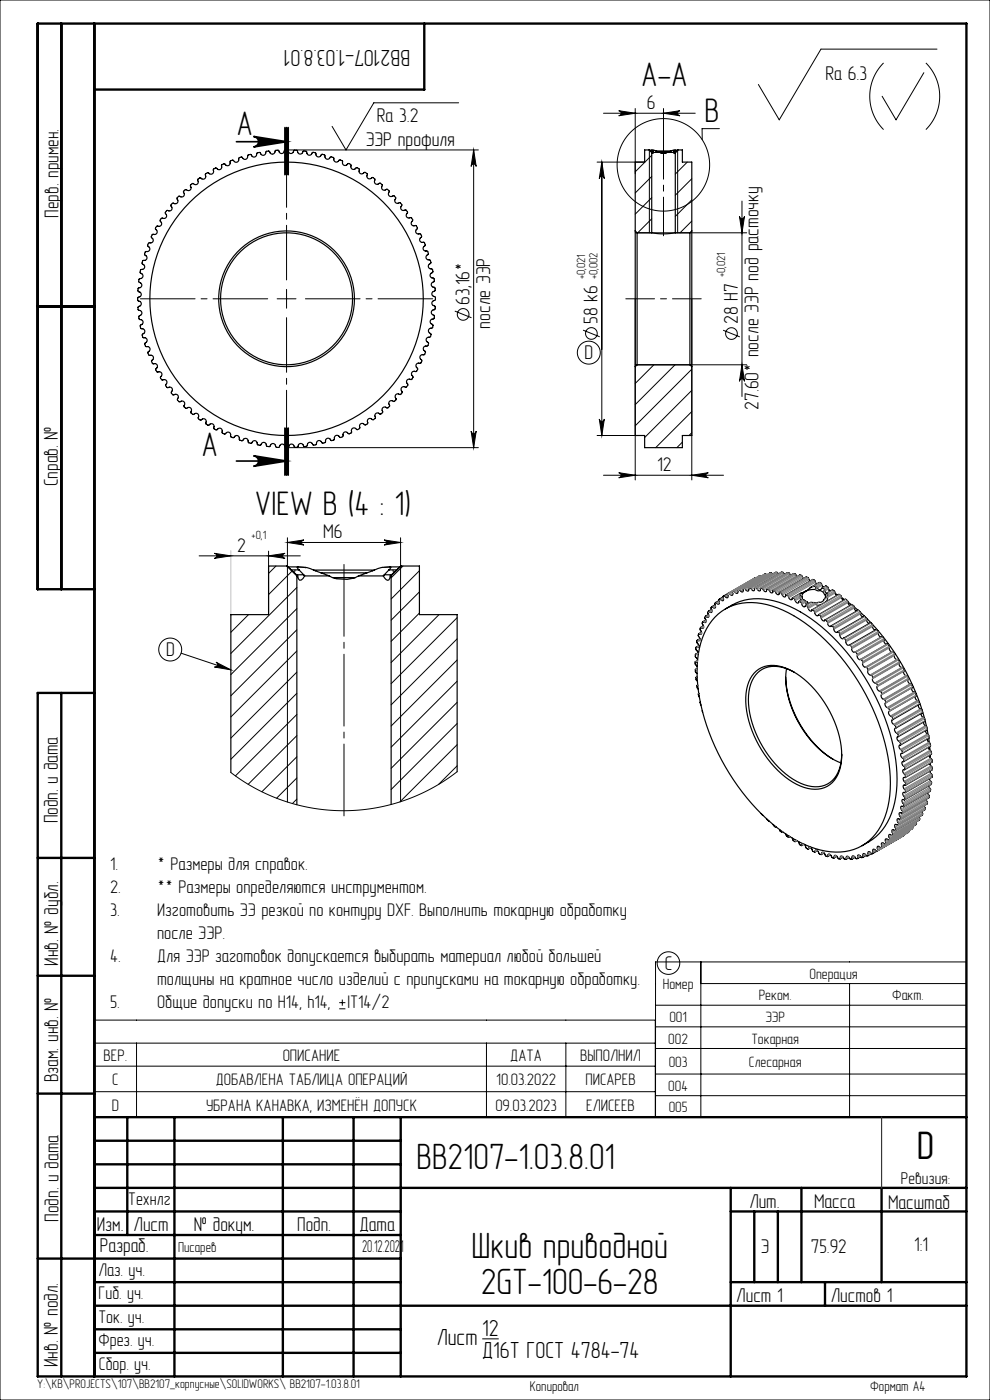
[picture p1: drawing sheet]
<svg xmlns="http://www.w3.org/2000/svg" width="210mm" height="297mm" viewBox="0 0 210 297" stroke-linecap="round" stroke-linejoin="round" font-family="sans-serif">
<g fill="none" stroke="#000" stroke-width=".21">
<path d="M0 0h210v297h-210zM187.4 13.4a10 10 0 0 0 0 14.1M196 15.4l-5.9 10-3-5M196.4 13.4a10 10 0 0 1 0 14.1M198.8 10.4h-24.7l-8.8 15-4.4-7.5M57.8 32.7h.1M60.8 31.8h40.7M97.3 21.8h-18l-5.9 10-3-5M100.5 31.8l.5 3.5a.54 .54 0 0 0-.5-.5 .54 .54 0 0 0-.6 .5zM100.5 31.8v63.2M126.7 34.4h10M127.7 34.4l.5 3.5a.54 .54 0 0 0-.5-.5 .54 .54 0 0 0-.6 .5z"/>
<path d="M127.7 34.4v58M128 24h19.5M131.2 23.5l3.5 .5-3.5 .6a.54 .54 0 0 0 .6-.6 .54 .54 0 0 0-.6-.5zM134.7 23v13.9M137.8 31.8l-.1 17.6M138.1 32v.2M138.2 37.4l-3.5 3.5M138.2 32.9l-3.5 3.5M138.3 31.9h.4M140.7 23v8.8M140.7 24l3.5-.5a.54 .54 0 0 0-.5 .5 .54 .54 0 0 0 .5 .6zM143.2 31.9h-.3"/>
<path d="M143.3 32l.1 .2M143.7 31.8v17.6M143.9 31.8l-.7 .6M145.8 34.4l-2.6 2.5M146.7 37.9l-3.5 3.5M152.6 27.3h-3.7l.1 2.3M134.8 49.4h23.6M138.2 41.9l-3.5 3.5M138.2 46.4l-2.9 3M146.7 42.4l-3.5 3.5M146.7 46.9l-2.4 2.5M156.9 45.9a.54 .54 0 0 0 .5 .5 .54 .54 0 0 0 .5-.5l-.5 3.5z"/>
<path d="M157.4 42.7v41.4M58.8 63.4h4M60.8 61.4v4M96.5 66l3.5 1.4M123.7 70l3.5 1.5M134.7 63.4v38.4M134.8 77.4h23.6M138.7 77.4l-4 3.9M143.2 77.4l-8.5 8.4M146.7 78.3l-12 12M146.7 63.4v38.4M153.4 70.1l3.5 1.4"/>
<path d="M157.4 77.4l.5 3.5a.54 .54 0 0 0-.5-.5 .54 .54 0 0 0-.5 .5zM60.8 95h40.7M99.9 91.5a.54 .54 0 0 0 .6 .5 .54 .54 0 0 0 .5-.5l-.5 3.5zM126.7 92.4h10M127.1 88.9a.54 .54 0 0 0 .6 .5 .54 .54 0 0 0 .5-.5l-.5 3.5zM144.7 93.8l-1.1 1.2M146.7 82.8l-10 10M146.7 87.3l-7.6 7.7M146.7 91.8l-.5 .6M42.2 117.9h21.5M45.5 117.4l3.5 .5-3.5 .6a.54 .54 0 0 0 .5-.6 .54 .54 0 0 0-.5-.5zM57 117.9l3.5-.5a.54 .54 0 0 0-.5 .5 .54 .54 0 0 0 .5 .6z"/>
<path d="M57 116.9v13.5M61 114.1v6M61 115.1h24M61 115.1l3.5-.6a.54 .54 0 0 0-.5 .6 .54 .54 0 0 0 .5 .5zM81.5 114.5l3.5 .6-3.5 .5a.54 .54 0 0 0 .5-.5 .54 .54 0 0 0-.5-.6zM85 114.1v6M128 100.8h25.5M131.2 100.3l3.5 .5-3.5 .6a.54 .54 0 0 0 .6-.6 .54 .54 0 0 0-.6-.5zM146.7 100.8l3.5-.5a.54 .54 0 0 0-.5 .5 .54 .54 0 0 0 .5 .6zM38.4 138.6l10.6 3.5M52.7 130.4l-3.7 3.7M58.5 120.1l-1.5 1.5"/>
<path d="M61 120.2h.1M61 120.2v49.9M61.9 121.2l-4.9 4.9M62.6 120.9l-.1 .6M63 124.6l-14 14M63 129.1l-14 14M63 133.6l-14 14M63 138.1l-14 14M63.1 120.3l1.7 .2M82.8 120.3l-1.4 .1M83.3 120.9l.2 .6M85 120.2v49.9"/>
<path d="M85.5 120.1l-2.5 2.5M89 121.1l-6 6M89 125.6l-6 6M89 130.1l-6 6M93.1 130.4l-10.1 10.1M97 131l-14 14M97 135.5l-14 14M169.6 126l.3 1.4M170.2 127.2l.5 .2 .2 .6 .3 .2M171.2 125.3l-.9 .4M171.8 127.9h.9l.2 .1a.58 .58 0 0 0 .7 .4l.6-.2M172.2 124.5l.9-.1 .4 .5 .5 .2"/>
<path d="M174.4 124.8l.5 .2 .4 .9M175.5 125.7h.1M175.5 125.7l.1 .7a1.75 1.75 0 0 1-.6 1.4M45.8 140.5l3.2 1.6-3.5-.6a.54 .54 0 0 0 .6-.3 .54 .54 0 0 0-.3-.7zM63 142.6l-14 14M63 147.1l-14 14M63 156.1l-10.4 10.3M63 151.6l-13.1 13M97 140l-14 14M97 144.5l-14 14M97 149l-14 14M97 153.5l-14 14"/>
<path d="M97 158l-12.2 12.1M63 160.5l-7.5 7.5M63 165l-4.3 4.3M63 169.5l-1 1M97 163.7l-2.7 1.9-2.8 1.7-2.9 1.4-3.1 1.2-2.9 .9-3.2 .6-3.3 .5-3.2 .1-3.3-.1-3.2-.4-2.9-.7-3.2-.9-2.9-1.1-3-1.4-2.8-1.7-2.6-1.8M97 162.5l-4 3.9M20 216.4h119v20.6h-119zM72 214h1.3M72 212.7h1.3M72.6 212.1v1.3M139.1 204.1h65.9v32.9h-65.9zM139.1 213.2h65.9"/>
<path d="M139.1 217.8h65.9M148.7 204.1v32.9M148.7 208.7h56.3M180.2 208.7v28.3M20 221.3h119M20 226.2h119M20 231.6h119M29 221.3v15.7M103.2 221.3v15.7M120 221.3v15.7M139.1 222.4h65.9M139.1 227.9h65.9"/>
<path d="M139.1 232.4h65.9M102.3 284h3.5"/>
<circle cx="140.7" cy="35" r="9.8"/>
<circle cx="98.2" cy="66.7" r="1.24"/>
<circle cx="124.9" cy="74.8" r="2.43"/>
<circle cx="125.4" cy="70.7" r="1.24"/>
<circle cx="155.2" cy="70.8" r="1.24"/>
<circle cx="36.1" cy="137.8" r="2.43"/>
<circle cx="141.8" cy="204.3" r="2.4"/>
</g>
<path d="M50.1 30.1h10.7M53.8 28.9l7 1.2-7 1.1a1.12 1.12 0 0 0 1-1.1 1.12 1.12 0 0 0-1-1.2zM60.4 27.1v10M60.8 27.1v10M61.1 27.1v10M50.1 97.8h10.7M53.8 96.7l7 1.1-7 1.1a1.12 1.12 0 0 0 1-1.1 1.12 1.12 0 0 0-1-1.1zM60.4 90.8v10M60.8 90.8v10M61.1 90.8v10z" fill="none" stroke="#000" stroke-width=".35"/>
<path d="M73 173.7v-54.6" fill="none" stroke="#000" stroke-width=".21" stroke-dasharray="15.2 1.3 1.3 1.3" stroke-dashoffset="-.6"/>
<path d="M60.8 59.4v-27M56.8 63.4h-27M60.8 67.4v27M64.8 63.4h27" fill="none" stroke="#000" stroke-width=".21" stroke-dasharray="15.2 1.3 1.3 1.3" stroke-dashoffset="3.6"/>
<path d="M148.7 63.4h-16" fill="none" stroke="#000" stroke-width=".21" stroke-dasharray="15.2 1.3 1.3 1.3" stroke-dashoffset="9.1"/>
<path d="M140.7 29.8v20.2" fill="none" stroke="#000" stroke-width=".21" stroke-dasharray="15.2 1.3 1.3 1.3" stroke-dashoffset="7"/>
<g fill="none" stroke="#000" stroke-width=".5">
<path d="M13 5v120M20 5v287M90 5v14h-70M8 65h12M20 125h-12v-120h197v287h-197v-145h12M13 147v145M8 182h12M8 207h12M8 232h12M20 237h185M27 237v25M37 237v55"/>
<path d="M60 237v55M75 237v55M85 237v55M20 252h185M20 257h65M20 242h65M20 247h65M155 252v40M155 257h50M160 257v15M165 257v15M170 252v20"/>
<path d="M187 252v20M8 267h77M20 277h185M20 272h65M20 262h65M155 272h50M175 272v5M20 282h65M20 287h65"/>
</g>
<path d="M187 237v15" fill="none" stroke="#0000a0" stroke-width=".25"/>
<path d="M49 116.8v13.6" fill="none" stroke="#c0c0c0" stroke-width=".21"/>
<g fill="#000">
<path d="M45.8 140.5l3.2 1.6-3.5-.6a.54 .54 0 0 0 .6-.3 .54 .54 0 0 0-.3-.7z"/>
<path d="M53.8 28.9l7 1.2-7 1.1a1.12 1.12 0 0 0 1-1.1 1.12 1.12 0 0 0-1-1.2zM53.8 96.7l7 1.1-7 1.1a1.12 1.12 0 0 0 1-1.1 1.12 1.12 0 0 0-1-1.1z"/>
<path d="M140.7 24l3.5-.5a.54 .54 0 0 0-.5 .5 .54 .54 0 0 0 .5 .6zM131.2 23.5l3.5 .5-3.5 .6a.54 .54 0 0 0 .6-.6 .54 .54 0 0 0-.6-.5z"/>
<path d="M99.9 91.5a.54 .54 0 0 0 .6 .5 .54 .54 0 0 0 .5-.5l-.5 3.5zM100.5 31.8l.5 3.5a.54 .54 0 0 0-.5-.5 .54 .54 0 0 0-.6 .5z"/>
<path d="M127.1 88.9a.54 .54 0 0 0 .6 .5 .54 .54 0 0 0 .5-.5l-.5 3.5zM127.7 34.4l.5 3.5a.54 .54 0 0 0-.5-.5 .54 .54 0 0 0-.6 .5z"/>
<path d="M157.4 77.4l.5 3.5a.54 .54 0 0 0-.5-.5 .54 .54 0 0 0-.5 .5zM156.9 45.9a.54 .54 0 0 0 .5 .5 .54 .54 0 0 0 .5-.5l-.5 3.5z"/>
<path d="M61 115.1l3.5-.6a.54 .54 0 0 0-.5 .6 .54 .54 0 0 0 .5 .5zM81.5 114.5l3.5 .6-3.5 .5a.54 .54 0 0 0 .5-.5 .54 .54 0 0 0-.5-.6z"/>
<path d="M131.2 100.3l3.5 .5-3.5 .6a.54 .54 0 0 0 .6-.6 .54 .54 0 0 0-.6-.5zM146.7 100.8l3.5-.5a.54 .54 0 0 0-.5 .5 .54 .54 0 0 0 .5 .6zM45.5 117.4l3.5 .5-3.5 .6a.54 .54 0 0 0 .5-.6 .54 .54 0 0 0-.5-.5zM57 117.9l3.5-.5a.54 .54 0 0 0-.5 .5 .54 .54 0 0 0 .5 .6z"/>
</g>
<g fill="none" stroke="#000" stroke-width=".25">
<path d="M137.7 31.8l.5 .5M137.7 31.8h-1v2.6h-2v14.6M137.7 31.8h.1M137.7 31.8l.6 .5M137.8 31.9h.5M137.9 32h.5M138.2 32.3h.4M138.2 32.3h.1M138.2 32.3v17.1M138.3 32.3l.1 .3 .3-.3M138.3 31.9l.1 .1M138.3 31.9l1.7 .4"/>
<path d="M138.4 32l.2 .3M138.6 32.3h.1M138.7 32.3h1.3M139.1 32h3.3M139.5 32.2h2.5M140 32.3l.9 .2 .6-.2M140.1 32.4h1.2M141.5 32.3h1.3M141.5 32.3h.1M142.8 32.3l.3 .3 .1-.3M142.9 32.3h-.1M142.9 32.3h.4"/>
<path d="M143.1 32h.4M143.1 32l-.2 .3M143.2 31.9l-1.7 .4M143.2 31.9l-.1 .1M143.2 31.9h.5M143.2 32.3h.1M143.2 32.3v17.1M143.8 31.8l-.6 .5M143.8 31.8h.9v2.6h2v14.6M143.8 31.8h.1M39 40.6l.5-.4a.64 .64 0 0 0 .9 0 .64 .64 0 0 0 0-.9l.2-.2a.39 .39 0 0 1 .7 0 .67 .67 0 0 0 .6-.3 .67 .67 0 0 0 0-.7l.6-.4a.64 .64 0 0 0 1 .2 .64 .64 0 0 0 .1-.9l.2-.2a.39 .39 0 0 1 .7 .1 .67 .67 0 0 0 .6-.2 .67 .67 0 0 0 .1-.7l.7-.3a.64 .64 0 0 0 .9 .2 .64 .64 0 0 0 .2-.9l.2-.1a.39 .39 0 0 1 .7 .1 .67 .67 0 0 0 .7-.1 .67 .67 0 0 0 .2-.7l.7-.2a.64 .64 0 0 0 .9 .4 .64 .64 0 0 0 .3-.9l.2-.1a.39 .39 0 0 1 .7 .2 .67 .67 0 0 0 .7 0 .67 .67 0 0 0 .3-.6l.7-.2a.64 .64 0 0 0 .8 .5 .64 .64 0 0 0 .4-.8l.3-.1a.39 .39 0 0 1 .6 .3 .67 .67 0 0 0 .7 .1 .67 .67 0 0 0 .3-.6l.8-.1a.64 .64 0 0 0 .7 .6 .64 .64 0 0 0 .5-.8h.3a.39 .39 0 0 1 .6 .4 .67 .67 0 0 0 .7 .1 .67 .67 0 0 0 .4-.5h.7a.64 .64 0 0 0 .7 .7 .64 .64 0 0 0 .6-.7h.3a.39 .39 0 0 1 .5 .4 .67 .67 0 0 0 .6 .3 .67 .67 0 0 0 .5-.5l.8 .1a.64 .64 0 0 0 .5 .7 .64 .64 0 0 0 .7-.6h.3a.39 .39 0 0 1 .4 .6 .67 .67 0 0 0 .7 .3 .67 .67 0 0 0 .5-.4l.7 .2a.64 .64 0 0 0 .5 .8 .64 .64 0 0 0 .8-.5h.2a.39 .39 0 0 1 .4 .6 .67 .67 0 0 0 .6 .4 .67 .67 0 0 0 .6-.4l.7 .3a.64 .64 0 0 0 .4 .9 .64 .64 0 0 0 .8-.4l.2 .1a.39 .39 0 0 1 .3 .6 .67 .67 0 0 0 .6 .5 .67 .67 0 0 0 .6-.3l.6 .4a.64 .64 0 0 0 .3 .8 .64 .64 0 0 0 .9-.2l.2 .1a.39 .39 0 0 1 .2 .6 .67 .67 0 0 0 .5 .6 .67 .67 0 0 0 .7-.3l.5 .5a.64 .64 0 0 0 .2 .9 .64 .64 0 0 0 .9-.2l.2 .2a.39 .39 0 0 1 .2 .7 .67 .67 0 0 0 .4 .5 .67 .67 0 0 0 .7-.1l.5 .6a.64 .64 0 0 0 0 .9 .64 .64 0 0 0 .9-.1l.2 .2a.39 .39 0 0 1 .1 .7 .67 .67 0 0 0 .3 .6 .67 .67 0 0 0 .7 0l.4 .6a.64 .64 0 0 0 0 .9 .64 .64 0 0 0 .9 0l.2 .2a.39 .39 0 0 1-.1 .7 .67 .67 0 0 0 .3 .7 .67 .67 0 0 0 .7 .1l.3 .6a.64 .64 0 0 0-.2 .9 .64 .64 0 0 0 1 .2l.1 .2a.39 .39 0 0 1-.1 .7 .67 .67 0 0 0 .1 .7 .67 .67 0 0 0 .7 .1l.3 .7a.64 .64 0 0 0-.3 .9 .64 .64 0 0 0 .9 .2l.1 .3a.39 .39 0 0 1-.2 .6 .67 .67 0 0 0 .1 .7 .67 .67 0 0 0 .6 .3l.2 .7a.64 .64 0 0 0-.4 .8 .64 .64 0 0 0 .9 .4v.2a.39 .39 0 0 1-.2 .7 .67 .67 0 0 0-.1 .7 .67 .67 0 0 0 .7 .3l.1 .7a.64 .64 0 0 0-.5 .8 .64 .64 0 0 0 .7 .5l.1 .2a.39 .39 0 0 1-.4 .6 .67 .67 0 0 0-.1 .7 .67 .67 0 0 0 .6 .4v.7a.64 .64 0 0 0-.6 .7 .64 .64 0 0 0 .7 .6l.1 .3a.39 .39 0 0 1-.5 .5 .67 .67 0 0 0-.2 .7 .67 .67 0 0 0 .6 .5l-.1 .7a.64 .64 0 0 0-.7 .6 .64 .64 0 0 0 .6 .7v.2a.39 .39 0 0 1-.5 .5 .67 .67 0 0 0-.2 .7 .67 .67 0 0 0 .4 .5l-.2 .7a.64 .64 0 0 0-.7 .5 .64 .64 0 0 0 .5 .8v.2a.39 .39 0 0 1-.6 .4 .67 .67 0 0 0-.3 .7 .67 .67 0 0 0 .4 .5l-.3 .7a.64 .64 0 0 0-.8 .5 .64 .64 0 0 0 .5 .8l-.1 .2a.39 .39 0 0 1-.6 .3 .67 .67 0 0 0-.4 .6 .67 .67 0 0 0 .3 .6l-.4 .7a.64 .64 0 0 0-.8 .3 .64 .64 0 0 0 .3 .9l-.1 .2a.39 .39 0 0 1-.6 .3 .67 .67 0 0 0-.5 .5 .67 .67 0 0 0 .2 .6l-.4 .6a.64 .64 0 0 0-.9 .2 .64 .64 0 0 0 .2 .9l-.1 .3a.39 .39 0 0 1-.7 .1 .67 .67 0 0 0-.5 .5 .67 .67 0 0 0 .1 .7l-.5 .5a.64 .64 0 0 0-.9 .1 .64 .64 0 0 0 .1 .9l-.1 .2a.39 .39 0 0 1-.7 .1 .67 .67 0 0 0-.6 .4 .67 .67 0 0 0 .1 .7l-.6 .5a.64 .64 0 0 0-.9-.1 .64 .64 0 0 0 0 1l-.2 .1a.39 .39 0 0 1-.7 .1 .67 .67 0 0 0-.6 .2 .67 .67 0 0 0-.1 .8l-.6 .3a.64 .64 0 0 0-.9-.1 .64 .64 0 0 0-.1 .9l-.2 .2a.39 .39 0 0 1-.7-.1 .67 .67 0 0 0-.7 .2 .67 .67 0 0 0-.1 .7l-.6 .3a.64 .64 0 0 0-.9-.2 .64 .64 0 0 0-.2 .9l-.3 .1a.39 .39 0 0 1-.6-.2 .67 .67 0 0 0-.7 .2 .67 .67 0 0 0-.2 .7l-.7 .2a.64 .64 0 0 0-.9-.4 .64 .64 0 0 0-.3 .9l-.2 .1a.39 .39 0 0 1-.7-.3 .67 .67 0 0 0-.7 .1 .67 .67 0 0 0-.3 .6l-.7 .2a.64 .64 0 0 0-.8-.5 .64 .64 0 0 0-.4 .8l-.3 .1a.39 .39 0 0 1-.6-.3 .67 .67 0 0 0-.7-.1 .67 .67 0 0 0-.4 .6l-.7 .1a.64 .64 0 0 0-.7-.6 .64 .64 0 0 0-.6 .8h-.2a.39 .39 0 0 1-.6-.4 .67 .67 0 0 0-.7-.2 .67 .67 0 0 0-.4 .6h-.7a.64 .64 0 0 0-.7-.7 .64 .64 0 0 0-.6 .7h-.3a.39 .39 0 0 1-.5-.5 .67 .67 0 0 0-.7-.2 .67 .67 0 0 0-.5 .5l-.7-.1a.64 .64 0 0 0-.6-.7 .64 .64 0 0 0-.7 .5h-.2a.39 .39 0 0 1-.5-.5 .67 .67 0 0 0-.6-.3 .67 .67 0 0 0-.6 .4l-.7-.2a.64 .64 0 0 0-.4-.8 .64 .64 0 0 0-.8 .5h-.3a.39 .39 0 0 1-.3-.6 .67 .67 0 0 0-.6-.4 .67 .67 0 0 0-.6 .3l-.7-.3a.64 .64 0 0 0-.4-.8 .64 .64 0 0 0-.8 .4l-.3-.1a.39 .39 0 0 1-.3-.6 .67 .67 0 0 0-.5-.5 .67 .67 0 0 0-.7 .3l-.6-.4a.64 .64 0 0 0-.2-.9 .64 .64 0 0 0-.9 .3l-.2-.1a.39 .39 0 0 1-.3-.6 .67 .67 0 0 0-.4-.6 .67 .67 0 0 0-.7 .2l-.6-.4a.64 .64 0 0 0-.1-.9 .64 .64 0 0 0-.9 .1l-.3-.1a.39 .39 0 0 1-.1-.7 .67 .67 0 0 0-.4-.6 .67 .67 0 0 0-.7 .1l-.5-.5a.64 .64 0 0 0 0-.9 .64 .64 0 0 0-1 .1l-.2-.2a.39 .39 0 0 1 0-.7 .67 .67 0 0 0-.3-.6 .67 .67 0 0 0-.8 0l-.4-.6a.64 .64 0 0 0 .1-.9 .64 .64 0 0 0-.9-.1l-.2-.2a.39 .39 0 0 1 0-.6 .67 .67 0 0 0-.2-.7 .67 .67 0 0 0-.7-.1l-.4-.6a.64 .64 0 0 0 .2-.9 .64 .64 0 0 0-.9-.2l-.1-.2a.39 .39 0 0 1 .1-.7 .67 .67 0 0 0-.2-.7 .67 .67 0 0 0-.7-.1l-.2-.7a.64 .64 0 0 0 .3-.9 .64 .64 0 0 0-.9-.3l-.1-.2a.39 .39 0 0 1 .2-.6 .67 .67 0 0 0-.1-.8 .67 .67 0 0 0-.7-.2l-.1-.7a.64 .64 0 0 0 .4-.8 .64 .64 0 0 0-.9-.4l-.1-.2a.39 .39 0 0 1 .3-.7 .67 .67 0 0 0 0-.7 .67 .67 0 0 0-.6-.3l-.1-.7a.64 .64 0 0 0 .5-.8 .64 .64 0 0 0-.8-.5v-.2a.39 .39 0 0 1 .3-.6 .67 .67 0 0 0 .1-.7 .67 .67 0 0 0-.6-.4l.1-.8a.64 .64 0 0 0 .6-.7 .64 .64 0 0 0-.8-.5v-.3a.39 .39 0 0 1 .4-.5 .67 .67 0 0 0 .2-.7 .67 .67 0 0 0-.5-.5l.1-.7a.64 .64 0 0 0 .7-.6 .64 .64 0 0 0-.7-.7v-.3a.39 .39 0 0 1 .5-.4 .67 .67 0 0 0 .3-.7 .67 .67 0 0 0-.5-.5l.2-.7a.64 .64 0 0 0 .8-.6 .64 .64 0 0 0-.6-.7l.1-.3a.39 .39 0 0 1 .5-.4 .67 .67 0 0 0 .4-.6 .67 .67 0 0 0-.4-.6l.3-.6a.64 .64 0 0 0 .8-.5 .64 .64 0 0 0-.5-.8l.1-.2a.39 .39 0 0 1 .6-.4 .67 .67 0 0 0 .4-.5 .67 .67 0 0 0-.3-.7l.3-.6a.64 .64 0 0 0 .9-.3 .64 .64 0 0 0-.3-.9l.1-.2a.39 .39 0 0 1 .6-.3 .67 .67 0 0 0 .5-.5 .67 .67 0 0 0-.2-.7l.4-.5a.64 .64 0 0 0 .9-.3 .64 .64 0 0 0-.3-.9l.2-.2a.39 .39 0 0 1 .6-.2 .67 .67 0 0 0 .6-.4 .67 .67 0 0 0-.2-.7l.5-.5a.64 .64 0 0 0 1-.1 .64 .64 0 0 0-.2-.9l.2-.2a.39 .39 0 0 1 .7-.1 .67 .67 0 0 0 .6-.4 .67 .67 0 0 0-.1-.7zM134.7 49v28.8"/>
<path d="M134.7 49l.4 .4M135.1 49.4v28M135.1 49.4h3.1M138.2 49.4l2.5 .2 2.5-.2M143.2 49.4h3.1M146.3 49.4v28M146.7 49v28.8M146.7 49l-.4 .4M134.7 77.8v14.6h2v2.6h8v-2.6h2v-14.6M135.1 77.4h11.2M135.1 77.4l-.4 .4M146.3 77.4l.4 .4"/>
<path d="M60.9 120.1l2.1 2.1M60.9 120.1h-3.9v10.3h-8v33.5M60.9 120.1h.1M60.9 120.1l2.3 2.1M61.1 120.3h2.1M61.8 120.9h1.6M62.9 121.9h1.5M63 122.2h.2M63 122.2v48.5M63.2 122.2l.1 .6 .3 .3h.3l.4-.4 .3-.5M63.2 120.3l-.1 .1 .3 .5M63.2 120.3a6.7 6.7 0 0 1 3.7 .8l3 1.1"/>
<path d="M63.4 120.9l1 1M64.4 121.9l.2 .3M64.6 122.2h5.3M66.5 120.9h12.9M68.1 121.5h9.8M69.9 122.2a6.1 6.1 0 0 0 6.1 0M70.6 122.5h4.8M76 122.2h5.3M81.3 122.2l.6 .8 .3 .1 .3-.1 .3-.8M81.5 121.9l-.2 .3M81.5 121.9h1.6M82.5 120.9l-1 1"/>
<path d="M82.5 120.9h1.7M82.7 120.3a6.7 6.7 0 0 0-3.7 .8l-3 1.1M82.7 120.3l.2 .1-.4 .5M82.7 120.3h2.1M82.8 122.2h.2M83 122.2v48.5M85.1 120.1l-2.3 2.1M85.1 120.1h3.9v10.3h8v33.3M85.1 120.1h.1M85.1 120.1l-2.1 2.1M148.1 138.5l-.6 .3M148.2 137l-.5 .3"/>
<path d="M148.5 135.5l-.6 .3M148.8 134.1l-.6 .3M149.2 132.8l-.6 .3M149.7 131.5l-.6 .4M150.3 130.4l-.7 .3M150.3 130.4a.33 .33 0 0 1-.1 .5 .33 .33 0 0 1-.4-.2l-.3 .3 .2 .4a.34 .34 0 0 1 0 .6 .34 .34 0 0 1-.5-.1l-.3 .3 .2 .4a.34 .34 0 0 1 .2 .4 .34 .34 0 0 1-.4 .2l-.3-.1-.1 .5a.69 .69 0 0 1 .1 1l-.4-.2v.6a.72 .72 0 0 1 .1 .9h-.2a.32 .32 0 0 0-.3 .2 .32 .32 0 0 0 .1 .4l.2 .1a.39 .39 0 0 1 .2 .4 .39 .39 0 0 1-.4 .3 .33 .33 0 0 0-.3 .3 .33 .33 0 0 0 .2 .3v.1a.47 .47 0 0 1 .3 .4 .47 .47 0 0 1-.3 .4h-.1a.35 .35 0 0 0-.2 .3 .35 .35 0 0 0 .1 .4l.4 .5M150.9 129.3l-.6 .4M151 128.7l-.2 .3 .1 .3a.35 .35 0 0 1 .1 .6 .35 .35 0 0 1-.6-.2h-.1l-.2 .3 .2 .4M151.6 130.9a11 11 0 0 1 11.1-2.6 31.3 31.3 0 0 1 15.6 11 45.8 45.8 0 0 1 10.5 25.5 17.2 17.2 0 0 1-3.7 12.9 11 11 0 0 1-11.1 2.6 31.3 31.3 0 0 1-15.6-11 45.8 45.8 0 0 1-10.5-25.5 17.2 17.2 0 0 1 3.7-12.9zM151.7 128.3l-.7 .4M152.5 127.4v.1a.34 .34 0 0 1 .1 .5 .34 .34 0 0 1-.5 0l-.3-.2-.2 .3 .1 .3a.35 .35 0 0 1 .1 .5 .35 .35 0 0 1-.6-.1l-.2-.1M152.5 127.4l-.7 .4"/>
<path d="M153.3 126.7l-.6 .4M153.6 126.4l-.3 .2 .1 .2a.33 .33 0 0 1 0 .5 .33 .33 0 0 1-.5 0l-.2-.3-.3 .2 .1 .2M153.9 129.2a12.7 12.7 0 0 1 12.4-1 36.4 36.4 0 0 1 16.3 14.1 43.4 43.4 0 0 1 7.7 23 15.7 15.7 0 0 1-4.5 12.2l-2.9 1.9M154.3 125.9l-.7 .5M154.4 125.9v.3a.37 .37 0 0 1-.1 .6 .37 .37 0 0 1-.5-.3l-.2-.1M155.4 125.5v.2a.36 .36 0 0 1-.1 .6 .36 .36 0 0 1-.5-.3l-.2-.2-.2 .1M156.5 125.1l.3-.1 .2 .3a.35 .35 0 0 0 .5 .3 .35 .35 0 0 0 .1-.5v-.3h.3l.3 .3a.34 .34 0 0 0 .5 .3 .34 .34 0 0 0 .1-.6l.4-.1 .2 .3a.33 .33 0 0 0 .5 .3 .33 .33 0 0 0 .1-.5l.4-.1 .3 .3a.34 .34 0 0 0 .4 .3 .34 .34 0 0 0 .2-.4l.4-.1 .2 .4a.34 .34 0 0 0 .3 .3 .34 .34 0 0 0 .4-.3v-.2h.4l.3 .4a.35 .35 0 0 0 .2 .4 .35 .35 0 0 0 .4-.2l.1-.4 .5 .3a.72 .72 0 0 0 .7 .6l.1-.2a.31 .31 0 0 1 .4-.2 .31 .31 0 0 1 .2 .3v.2a.39 .39 0 0 0 .3 .4 .39 .39 0 0 0 .4-.1l.1-.1a.33 .33 0 0 1 .3-.1 .33 .33 0 0 1 .3 .3v.2a.39 .39 0 0 0 .3 .4 .39 .39 0 0 0 .4-.1l.2-.3 .4 .5a.55 .55 0 0 0 .8 .5l.2-.2 .4 .4a.7 .7 0 0 0 .8 .7v-.1a.36 .36 0 0 1 .4-.1 .36 .36 0 0 1 .2 .4 .6 .6 0 0 0 .8 .6 .45 .45 0 0 1 .6 .4 .51 .51 0 0 0 .2 .6 .51 .51 0 0 0 .6 0l.1-.1 .5 .5a.69 .69 0 0 0 .7 .7l.2-.1 .4 .5a.69 .69 0 0 0 .8 .8l.2-.1 .4 .5a.71 .71 0 0 0 .7 .9l.2-.1 .4 .5a.72 .72 0 0 0 .7 1l.2-.1 .4 .5a.72 .72 0 0 0 .6 1l.1-.1M156.5 125.1v.2a.35 .35 0 0 1-.1 .6 .35 .35 0 0 1-.5-.3l-.2-.2-.3 .1M160 122.7l-5.6 3.2M160 122.7h.1M160.4 122.6l-.4 .1M161 122.2l-5.6 3.3"/>
<path d="M161.1 122.2h.4M161.1 122.2h-.1M162.1 121.8l-5.6 3.3M162.2 121.8h.2l.2 .2M162.2 121.8h-.1M163.8 121.8l-.2-.3-.3 .1-5.7 3.2M164.5 121.4l-5.7 3.3M164.5 121.4h.3l.3 .4M164.5 121.4h.1M166.4 121.8l-.3-.4h-.4l-5.6 3.3M167.7 122l-.3-.5h-.4l-5.7 3.3M169 122.3l-.3-.5-.4-.1-5.7 3.2"/>
<path d="M169.8 125.9l-1.7 .9M170.1 126.7l.1 .4M170.3 127.2h.1M170.2 127.1l-.7 .5M170.3 127.2l1.3 .8M170.3 127.2l.3 .1M170.4 122.7l-.3-.6-.4-.1-5.7 3.3M170.7 125.5a1.1 1.1 0 0 0-.6 1.2M170.7 125.5l-1 .4v.5l.4 .3M170.9 125.4l-.2 .1M171.8 123.3l-.4-.7-.4-.2-5.7 3.3M172.1 124.5l1.7-.9 .4 .2 .5 .8"/>
<path d="M173 125.1h-1.1l-1 .3M173 125.1l.5 .2h.4M173 125.1l.1-.7h-.7l-1.5 1M173.2 123.9l-.4-.8-.4-.2-5.7 3.3M173.7 127.8h-1.7l-1.1 .6M173.7 127.8h.1M173.9 125.3l.8 .4M173.9 125.3l.5-.6 .4 .2-.1 .8M174.4 124.7l.8-.4 .4 .3 .5 .8M174.6 124.6h.1M174.7 125.7l.4 .5M174.8 127.2v.1a.98 .98 0 0 1-1.1 .5"/>
<path d="M174.8 127.1v.1M175.1 126.2v.5l-.3 .5M175.1 126.2l.4-.4v.6l-.7 .7M175.5 125.8l1.1-.7 .4 .3 .2 .6 .3 .3M175.8 125.2l.4 .2M177.1 125.9l.6 .3M178.5 126.7l.7 .5M178.9 127.4l-.3-.3-.2-.7-.5-.3-5.6 3.3M179.8 127.7l.8 .6M180.2 136.8l.5 .6a.71 .71 0 0 0 .6 1h.3l.3 .5a.7 .7 0 0 0 .6 1h.1M180.3 128.5l-.3-.4-.2-.7-.5-.3-5.7 3.3M181.2 128.8l.1 .5 .4 .3"/>
<path d="M181.2 128.8l-.5-.5-5.7 3.2M181.2 128.8l.8 .7M182 129.5l.5 .5a.88 .88 0 0 0 .6 .9M182 129.5l-5.6 3.2M182.5 129.9l.9 .9M182.6 139.9l.4 .6a.69 .69 0 0 0 .6 1l.2 .1 .3 .5a.67 .67 0 0 0 .6 1.1h.2l.3 .6a.64 .64 0 0 0 .4 1.1l.3 .1 .3 .5a.62 .62 0 0 0-.2 .7 .62 .62 0 0 0 .5 .4l.3 .1 .3 .6a.59 .59 0 0 0-.2 .6 .59 .59 0 0 0 .5 .4l.3 .2 .2 .6M183.7 131.1a48.6 48.6 0 0 1 12.5 21.5M184.4 132.2a1.36 1.36 0 0 1-.6-1.1l-.5-.3-5.6 3.2M185.7 133.7a1.23 1.23 0 0 1-.6-1.2l-.5-.4-5.6 3.3M187 135.1a.72 .72 0 0 1-.6-1l-.5-.5-5.7 3.2M188.2 136.6l.5 .6a.69 .69 0 0 0 .6 1.1h.2l.3 .6a.67 .67 0 0 0 .5 1l.3 .1 .2 .6a.65 .65 0 0 0 .5 1l.2 .1 .3 .6a.62 .62 0 0 0-.1 .6 .62 .62 0 0 0 .5 .4l.3 .1 .2 .6a.59 .59 0 0 0-.2 .7 .59 .59 0 0 0 .5 .4l.4 .1 .1 .6M188.2 136.6a.64 .64 0 0 1-.7-.9v-.2l-.4-.4-5.7 3.2"/>
<path d="M188.2 136.6l-5.6 3.3M147.8 142.8l.1 .1M147.9 142h-.2a.37 .37 0 0 0-.3 .4 .37 .37 0 0 0 .3 .3l.1 .1M147.9 141.8l-.4 .2M147.9 143.6l-.2 .1M147.9 143.7h-.1a.46 .46 0 0 0 .1 .7v.1M147.9 140.3l-.3 .1a.38 .38 0 0 0-.2 .3 .38 .38 0 0 0 .2 .4l.3 .3M148 140.1l-.5 .3M148 145.3l-.1 .1M148 145.4l-.2 .1 .3 .6M148.2 147.1l-.1 .2 .2 .6M148.2 147.1h.1"/>
<path d="M148.5 148.9l.2 .7M149 150.8v.3M159.9 142.8a5.7 5.7 0 0 1 6.7-1.1 20.3 20.3 0 0 1 10.4 11.4 14.8 14.8 0 0 1 .8 11.2 5.4 5.4 0 0 1-7.2 2.8 19.7 19.7 0 0 1-10.7-11.1 15.5 15.5 0 0 1-1.1-11.3zM166.7 143.7a22.6 22.6 0 0 0 10 17.4M166.8 141.9a20.2 20.2 0 0 0 5.5 15.5 15.5 15.5 0 0 0 6.1 4.4M168.5 142.6a6.9 6.9 0 0 0-7.3-.3 7.8 7.8 0 0 0-2.4 7.1 21.9 21.9 0 0 0 10.2 16.4 6.3 6.3 0 0 0 7.6-.2 7.7 7.7 0 0 0 1.9-5.6M187.9 149.1a.66 .66 0 0 0 .4 1l.2 .2 .2 .6M188.7 150.9h-.1a.62 .62 0 0 0 .4 1l.3 .2 .1 .6M189.4 152.7h-.1a.64 .64 0 0 0 .4 1l.3 .6-.1 .2a.62 .62 0 0 0 .4 1l.2 .2v.6M190.5 156.3h-.1a.71 .71 0 0 0 .4 1.1l.3 .5-.2 .2a.67 .67 0 0 0 .3 1l.2 .6-.1 .1a.55 .55 0 0 0-.2 .6 .55 .55 0 0 0 .4 .4l.2 .5v.2l-.1 .1a.48 .48 0 0 0-.4 .5 .48 .48 0 0 0 .4 .4l.3 .4a.25 .25 0 0 1 0 .4 .25 .25 0 0 1-.3 0 1.15 1.15 0 0 0 .4 1.1l.1 .2a.25 .25 0 0 1-.1 .4 .25 .25 0 0 1-.3 0 1.13 1.13 0 0 0 .4 1.1v.2a.24 .24 0 0 1-.1 .3 .24 .24 0 0 1-.3 0 1.11 1.11 0 0 0 .4 1.1v.2a.24 .24 0 0 1-.1 .3 .24 .24 0 0 1-.4-.1 .95 .95 0 0 0 .3 1.1v.5l-.3-.1a.32 .32 0 0 0-.3 .2 .32 .32 0 0 0 .1 .4l.3 .7a.25 .25 0 0 1-.1 .3 .25 .25 0 0 1-.3-.2 .76 .76 0 0 0 .1 1l-.1 .5a.32 .32 0 0 0-.4 0 .32 .32 0 0 0-.2 .3l.4 .6-.2 .5a.34 .34 0 0 0-.5-.1 .34 .34 0 0 0 0 .5l.2 .4-.2 .4a.34 .34 0 0 0-.5-.1 .34 .34 0 0 0 0 .5l.2 .4-.3 .3a.35 .35 0 0 0-.3-.1 .35 .35 0 0 0-.3 .2l.3 .7-.2 .3h-.2a.34 .34 0 0 0-.5-.2 .34 .34 0 0 0 0 .5l.1 .4-.2 .3-.1-.1a.34 .34 0 0 0-.6-.2 .34 .34 0 0 0 .1 .6l.1 .3-.2 .2M193.5 145.8a.66 .66 0 0 0 .5 1.1l.2 .1 .1 .6-5.6 3.3M193.5 145.8l-5.6 3.3"/>
<path d="M194.2 147.7a.72 .72 0 0 0 .6 1l.2 .7-5.6 3.3M194.9 149.5a1.21 1.21 0 0 0 .6 1.1l.2 .6-5.7 3.3M195.4 151.3a1.35 1.35 0 0 0 .7 1.1l.1 .6-5.7 3.3M195.9 153.2a1.16 1.16 0 0 0 .7 1l.1 .6M196.2 152.9l.3 1.2M196.4 155l.1 .5 .4 .3M196.7 154.8l-5.7 3.3M196.7 154.8l.2 1M196.7 156.8l.1 .4 .5 .5 .1 .6-5.7 3.3M196.9 155.8l.2 .8-5.7 3.2M197 158.5l.1 .4 .4 .6 .1 .5-5.7 3.3M197 156.6l.1 1"/>
<path d="M197.2 158.4l.1 .8M161.5 172.6l.3 .3M162.7 173.8l.5 .4M164 174.9l.4 .5h.2M164.6 175.4h.1M164.6 175.4h-.1M165.4 176l.4 .5 .2-.1M166.1 176.5l-.2 .1M166.7 177l.3 .5a.21 .21 0 0 0 .2 .1 .21 .21 0 0 0 .2-.2M167.5 177.5l-.2 .1M168.1 177.8l.3 .6a.25 .25 0 0 0 .3 .1 .25 .25 0 0 0 .1-.3M169 178.3l-.3 .2"/>
<path d="M169.4 178.5l.4 .8a.24 .24 0 0 0 .3 .1 .24 .24 0 0 0 .1-.3l.2-.1M170.6 179.1l-.5 .3M170.6 179.1l.6 .9a.24 .24 0 0 0 .3 .1 .24 .24 0 0 0 .1-.3 .95 .95 0 0 1 .8 .8l.2 .1a.24 .24 0 0 0 .3 0 .24 .24 0 0 0 .1-.3 .86 .86 0 0 1 .7 .7l.3 .1a.25 .25 0 0 0 .3 0 .25 .25 0 0 0 0-.3 .75 .75 0 0 1 .8 .6l.5 .2a.36 .36 0 0 1 .4-.5l.5 .7 .5 .1a.34 .34 0 0 1 .2-.5 .34 .34 0 0 1 .4 .3l.3 .4 .4-.1a.34 .34 0 0 1 .1-.4 .34 .34 0 0 1 .5 .2l.2 .4 .4-.1a.35 .35 0 0 1 .1-.4 .35 .35 0 0 1 .3-.1l.4 .6h.4M172 179.8l-.5 .3M187.8 179.1l-.2-.1a.35 .35 0 0 0-.5-.2 .35 .35 0 0 0-.1 .6l.1 .3-.2 .2-.2-.1a.36 .36 0 0 0-.5-.3 .36 .36 0 0 0 0 .6v.3l-.3 .2-.1-.1a.37 .37 0 0 0-.6-.3 .37 .37 0 0 0 0 .6v.2M190.9 177.8h.1M191.6 177.3l-6.4 3.7M191.6 177.3h.1M191.9 177l-.3 .3M192.6 176.6l-5.7 3.3M192.6 176.6h.1M192.8 176.3l-.2 .3"/>
<path d="M193.6 175.4v.2l-.2 .3-5.6 3.2M194.3 174.4l.1 .3-.2 .3-5.6 3.3M194.9 173.3l.2 .4-.2 .3-5.6 3.3M195.5 172.2l.2 .4-.1 .4-5.7 3.2M196 170.9l.3 .5-.2 .4-5.6 3.3M196.4 169.6l.3 .6-.1 .4-5.7 3.3M196.7 168.2l.4 .6-.1 .5-5.7 3.2M197 166.7l.4 .7-.1 .5-5.6 3.2M197.1 160.3l.2 .4 .4 .4v.6l-5.7 3.3M197.2 165.2l.4 .7-.1 .5-5.6 3.3M197.2 162l.5 .8v.5l-5.6 3.3M197.2 163.6l.5 .8v.5l-5.7 3.3"/>
<path d="M197.2 163.6v.1M197.3 160.1l.1 .7M197.3 161.9v.4M173.4 180.4l-.6 .4M174.8 181l-.6 .3M176.2 181.4l-.6 .3M177.5 181.7l-.6 .3M178.9 181.8l-.7 .4M180.1 181.9l-.6 .4M181.4 181.9l-.7 .4M182.6 181.7l-.7 .4M183.1 181.9h-.4l-.1-.2a.35 .35 0 0 0-.5-.4 .35 .35 0 0 0-.2 .6v.2l-.3 .1-.2-.3a.35 .35 0 0 0-.5-.3 .35 .35 0 0 0-.1 .5l-.1 .2"/>
<path d="M183.7 181.5l-.6 .4M183.7 181.5h.5M183.7 181.5v-.1a.34 .34 0 0 0-.4-.3 .34 .34 0 0 0-.3 .4l.1 .4M184.9 181.1l-.7 .4M185.2 181l-.3 .1-.1-.1a.33 .33 0 0 0-.5-.3 .33 .33 0 0 0-.2 .5l.1 .3"/>
<circle cx="60.8" cy="63.4" r="14"/>
<circle cx="60.8" cy="63.4" r="29"/>
<circle cx="60.8" cy="63.4" r="14.4"/>
</g>
<g fill="none" stroke="#808080" stroke-width=".21">
<path d="M148 138.7l-.2 .2M148.1 138.5l-.5 .3M148.2 137.2l-.2 .2M148.2 137l-.4 .3M148.5 135.8l-.3 .1M148.5 135.6l-.5 .2M148.8 134.2l-.5 .2M148.8 134.4l-.3 .2M149.3 132.8l-.6 .3M149.3 133.1l-.4 .2M149.8 131.6l-.6 .3M149.8 131.8l-.4 .2"/>
<path d="M150.3 130.5l-.5 .3M150.4 130.7l-.4 .2M151 129.4l-.6 .3M151 129.6l-.4 .3M151.7 128.4l-.5 .4M151.8 128.7l-.5 .2M152.5 127.6l-.5 .3M152.6 127.8l-.5 .3M153.4 126.8l-.6 .3M153.5 127l-.5 .3M154.3 126.1l-.5 .4M154.4 126.4l-.5 .3"/>
<path d="M155.4 125.6l-.6 .3M155.4 125.8l-.5 .3M156.5 125.4l-.5 .3M157.6 125.1l-.5 .3M158.8 124.8l-.6 .4M160 124.7l-.6 .4M160.2 122.6l-5.8 3.3M161.1 122.2l-5.7 3.3M161.3 122.1l-5.7 3.3M162.2 121.8l-6.4 3.7M162.4 121.8l-5.7 3.2M162.6 121.9l-5.7 3.2"/>
<path d="M163.3 121.6l-5.6 3.2M163.6 121.5l-5.7 3.3M163.7 121.7l-5.6 3.2M164.5 121.4l-5.6 3.3M164.8 121.4l-5.7 3.3M165 121.6l-5.7 3.2M165.8 121.4l-5.7 3.3M166 121.4l-5.6 3.3M166.2 121.6l-5.7 3.2M166.3 121.8l-5.6 3.3M167 121.5l-5.6 3.2M167.3 121.5l-5.6 3.3"/>
<path d="M167.5 121.7l-5.7 3.2M167.6 121.9l-5.6 3.3M168.4 121.7l-5.7 3.2M168.6 121.7l-5.6 3.3M168.8 121.9l-5.7 3.3M168.9 122.2l-5.6 3.2M169.7 126.3l-1.2 .7M169.7 126l-1.5 .8M169.7 122l-5.7 3.3M169.8 126.5l-1.2 .7M170 122.1l-5.7 3.2M170.1 126.7l-1.4 .8"/>
<path d="M170.2 122.3l-5.7 3.2M170.3 122.5l-5.7 3.3M170.3 127.2l-.7 .4M170.6 127.4l-.7 .4M170.8 127.5l-.8 .5M171.1 122.4l-5.7 3.3M171.1 127.6l-1 .6M171.4 122.5l-5.7 3.3M171.5 122.7l-5.6 3.3M171.6 123l-5.7 3.2M172.1 127.8l-1.1 .6M172.4 122.9l-5.6 3.3"/>
<path d="M172.7 127.8l-1.4 .8M172.7 123.1l-5.6 3.2M172.9 123.3l-5.7 3.2M173 123.5l-5.7 3.3M173.2 127.8l-1.8 1.1M173.7 127.8l-2.2 1.3M173.8 123.6l-1.4 .8M174.1 123.7l-1.1 .7M174.3 123.9l-1.2 .7M174.4 124.2l-1.4 .8M175.2 124.3l-.7 .4M175.5 124.5l-.7 .4"/>
<path d="M175.7 124.7l-.8 .5M175.7 125l-1 .5M176.6 125.2l-1.1 .6M176.9 125.4l-1.3 .8M177.1 125.6l-1.8 1M177.1 125.8l-2.3 1.3M178 126.1l-5.6 3.3M178.3 126.3l-5.6 3.3M178.5 126.6l-5.7 3.2M178.5 126.8l-5.7 3.3M178.9 135.5h-.1M179.4 127.2l-5.6 3.2"/>
<path d="M179.7 127.4l-5.6 3.3M179.8 127.6l-5.6 3.3M179.9 127.9l-5.7 3.2M180.2 136.8l-.1 .1M180.8 128.3l-5.7 3.3M181.1 128.5l-5.7 3.3M181.2 128.8l-5.7 3.2M181.2 129l-5.7 3.3M182.2 129.5l-5.7 3.3M182.4 129.8l-5.6 3.2M182.5 130.2l-5.6 3.3M182.5 130l-5.6 3.3"/>
<path d="M183.5 130.8l-5.7 3.3M183.8 131.1l-5.7 3.3M183.8 131.5l-5.6 3.3M183.8 131.3l-5.6 3.3M184.8 132.2l-5.7 3.2M185 132.5l-5.6 3.2M185.1 132.9l-5.7 3.3M185.1 132.7l-5.6 3.3M186 133.6l-5.6 3.3M186.3 133.9l-5.7 3.3M186.3 134.4l-5.6 3.2M186.3 134.2l-5.6 3.2"/>
<path d="M186.9 135.1l-5.6 3.3M187.2 135.1l-5.6 3.3M187.5 135.9l-5.7 3.3M187.5 135.5l-5.7 3.2M187.5 135.7l-5.6 3.3M188.1 136.7l-5.7 3.2M188.4 136.7l-5.7 3.3M188.6 137.5l-5.6 3.2M188.6 137.1l-5.6 3.2M188.7 137.3l-5.7 3.3M189.2 138.3l-5.7 3.2M189.3 138.2l-5.6 3.3"/>
<path d="M189.5 138.3l-5.6 3.3M189.7 139.1l-5.7 3.2M189.8 138.7l-5.7 3.3M189.8 138.9l-5.7 3.3M190.2 139.9l-5.6 3.3M190.4 139.9l-5.7 3.3M147.9 142h-.1M147.9 141.9l-.3 .1M147.9 143.6l-.2 .1M147.9 140.3l-.1 .1M148 140.2l-.4 .2M148 145.3l-.1 .1"/>
<path d="M148.2 147.1h.1M189.4 152.7l-.2 .1M189.9 154.5h-.1M190.6 140l-5.7 3.3M190.7 140.7l-5.6 3.3M190.8 140.4l-5.7 3.2M190.8 140.6l-5.6 3.3M191.2 141.6l-5.6 3.3M191.4 141.6l-5.7 3.3M191.6 141.7l-5.7 3.3M191.7 142.4l-5.7 3.3M191.8 142.1l-5.7 3.3"/>
<path d="M191.8 142.3l-5.7 3.3M192.2 143.3l-5.7 3.3M192.3 143.3l-5.6 3.3M192.5 143.5l-5.6 3.2M192.6 144.2l-5.7 3.2M192.7 144.1l-5.7 3.2M192.7 143.8l-5.6 3.3M193 145.1l-5.6 3.2M193.2 145.1l-5.6 3.3M193.4 145.2l-5.7 3.3M193.4 145.9l-5.6 3.3M193.6 145.6l-5.7 3.3"/>
<path d="M193.8 146.8l-5.6 3.3M194 146.9l-5.6 3.2M194.2 147l-5.7 3.3M194.2 147.7l-5.7 3.3M194.3 147.4l-5.6 3.3M194.5 148.6l-5.6 3.3M194.7 148.7l-5.6 3.2M194.9 148.8l-5.6 3.3M195.1 149.2l-5.7 3.3M195.2 150.4l-5.7 3.3M195.4 150.5l-5.7 3.2M195.6 150.7l-5.7 3.2"/>
<path d="M195.7 151l-5.7 3.3M195.8 152.2l-5.7 3.2M196 152.3l-5.7 3.2M196.1 152.5l-5.6 3.2M196.2 152.8l-5.6 3.3M196.3 154l-5.7 3.2M196.5 154.1l-5.7 3.2M196.6 154.3l-5.6 3.2M196.7 155.7l-5.7 3.3M196.7 154.6l-5.7 3.3M196.9 155.8l-5.7 3.3M197 157.5l-5.7 3.2"/>
<path d="M197 156l-5.6 3.3M197.1 156.4l-5.7 3.3M197.2 157.6l-5.7 3.3M197.2 159.2l-5.6 3.2M197.3 157.8l-5.6 3.3M197.4 158.2l-5.7 3.2M197.4 159.3l-5.6 3.3M197.6 159.5l-5.7 3.3M197.6 159.9l-5.7 3.3M164.6 175.4h.1M166 176.5h-.1M167.5 177.5l-.2 .1"/>
<path d="M168.9 178.3h-.1M169 178.3l-.3 .2M170.4 179l-.2 .1M170.5 179.1l-.4 .2M171.8 179.7l-.3 .2M171.9 179.8l-.4 .2M186.6 179.7l-.5 .3M186.8 179.9l-.6 .3M187.5 179l-.5 .3M188.4 178.2l-.6 .3M189.1 177.3l-.5 .3M189.9 176.2l-.6 .4"/>
<path d="M191.6 177.3l-5.6 3.3M191.8 177.2l-5.6 3.2M192.8 176.5l-5.9 3.4M193.4 175.9l-6.3 3.6M193.6 175.5l-5.7 3.2M193.6 175.7l-5.6 3.3M194.2 175l-5.6 3.3M194.4 174.6l-5.7 3.2M194.4 174.8l-5.7 3.3M195 174l-5.7 3.3M195.1 173.6l-5.7 3.2M195.1 173.8l-5.7 3.3"/>
<path d="M195.5 172.2l-5.6 3.3M195.6 172.9l-5.7 3.3M195.7 172.5l-5.7 3.2M195.7 172.7l-5.6 3.3M196.1 171.1l-5.7 3.2M196.2 171.8l-5.7 3.2M196.2 171.3l-5.7 3.3M196.3 171.5l-5.7 3.3M196.5 169.8l-5.7 3.3M196.6 170.5l-5.6 3.3M196.7 170l-5.7 3.3M196.7 170.3l-5.6 3.2"/>
<path d="M196.9 168.5l-5.7 3.2M197 168.7l-5.6 3.3M197 169.2l-5.6 3.3M197.1 168.9l-5.6 3.3M197.1 167.1l-5.6 3.2M197.3 167.3l-5.6 3.2M197.3 165.6l-5.6 3.3M197.4 167.8l-5.7 3.3M197.4 160.8l-5.7 3.3M197.4 167.5l-5.7 3.3M197.4 164.1l-5.6 3.2M197.5 162.5l-5.7 3.2"/>
<path d="M197.5 165.8l-5.6 3.3M197.6 166.3l-5.7 3.3M197.6 161l-5.7 3.3M197.6 166l-5.6 3.3M197.6 164.3l-5.6 3.2M197.6 162.7l-5.6 3.2M197.7 161.2l-5.6 3.3M197.7 164.8l-5.6 3.3M197.7 161.6l-5.6 3.3M197.7 164.5l-5.6 3.3M197.8 162.9l-5.7 3.2M197.8 163.2l-5.7 3.3"/>
<path d="M173.2 180.3l-.3 .2M173.4 180.4l-.5 .3M174.6 180.8l-.3 .2M174.7 180.9l-.4 .3M175.9 181.2l-.3 .2M176.1 181.3l-.5 .3M177.3 181.5l-.3 .2M177.5 181.6l-.5 .3M178.6 181.6l-.4 .2M178.8 181.8l-.5 .3M179.9 181.7l-.4 .2M180.1 181.8l-.6 .4"/>
<path d="M181.1 181.6l-.4 .3M181.3 181.8l-.5 .3M182.3 181.5l-.4 .2M182.5 181.6l-.5 .4M183.5 181.2l-.5 .2M183.7 181.4l-.6 .3M184.6 180.8l-.5 .3M184.8 181l-.6 .3M185.6 180.3l-.5 .3M185.8 180.5l-.6 .3"/>
</g>
<text font-size="8.4" x="194.5" y="246">D</text>
<g font-size="7.8">
<text x="88.4" y="247.9">BB2107-1.03.8.01</text>
<text x="100" y="266.8">Шкив приводной</text>
<text x="102" y="274.6">2GT-100-6-28</text>
</g>
<g font-size="7.2">
<text x="136" y="18.2">A-A</text>
<text x="50.1" y="28.6">A</text>
<text x="149.4" y="25.8">B</text>
<text x="42.7" y="96.7">A</text>
<text x="54" y="109.3">VIEW B (4 : 1)</text>
</g>
<g font-size="4.9">
<text x="87" y="10.6" transform="rotate(-180 87 10.6)">BB2107-1.03.8.01</text>
<text x="92.6" y="285.3">Лист</text>
<text x="102.3" y="283.5">12</text>
<text x="102.3" y="288.2">Д16Т ГОСТ 4784-74</text>
</g>
<g font-size="4.2">
<text x="175.1" y="17">Ra 6.3</text>
<text x="137.2" y="23.1">6</text>
<text x="79.9" y="25.9">Ra 3.2</text>
<text x="77.6" y="30.9">ЭЭР профиля</text>
<text x="12.4" y="46.2" transform="rotate(-90 12.4 46.2)">Перв. примен.</text>
<text x="99.6" y="64.7" transform="rotate(-90 99.6 64.7)">63,16*</text>
<text x="104" y="69.7" transform="rotate(-90 104 69.7)">после ЭЭР</text>
<text x="126.8" y="68.7" transform="rotate(-90 126.8 68.7)">58 k6</text>
<text x="156.5" y="68.7" transform="rotate(-90 156.5 68.7)">28 H7</text>
<text x="124" y="76.2">D</text>
<text x="160.9" y="86.9" transform="rotate(-90 160.9 86.9)">27.60* после ЭЭР под расточку</text>
<text x="139.4" y="99.9">12</text>
<text x="12.3" y="103.2" transform="rotate(-90 12.3 103.2)">Справ. №</text>
<text x="50.3" y="117">2</text>
<text x="68.6" y="114.2">M6</text>
<text x="35.2" y="139.2">D</text>
<text x="12.3" y="174.7" transform="rotate(-90 12.3 174.7)">Подп. и дата</text>
<text x="12.3" y="204.9" transform="rotate(-90 12.3 204.9)">Инв. № дубл.</text>
<text x="141" y="205.7">C</text>
<text x="12.4" y="229.6" transform="rotate(-90 12.4 229.6)">Взам. инв. №</text>
<text x="158.9" y="256.3">Лит.</text>
<text x="172.7" y="256.3">Масса</text>
<text x="188.4" y="256.4">Масштаб</text>
<text x="12.4" y="259.2" transform="rotate(-90 12.4 259.2)">Подп. и дата</text>
<text x="20.5" y="261.2">Изм.</text>
<text x="28.3" y="261.2">Лист</text>
<text x="41.1" y="261.2">№ докум.</text>
<text x="63.1" y="261.2">Подп.</text>
<text x="76.2" y="261.2">Дата</text>
<text x="21.2" y="265.7">Разраб.</text>
<text x="161.4" y="265.8">Э</text>
<text x="172" y="265.8">75.92</text>
<text x="193.9" y="265.5">1:1</text>
<text x="156.2" y="276.2">Лист 1</text>
<text x="176.2" y="276.2">Листов 1</text>
<text x="12.3" y="290" transform="rotate(-90 12.3 290)">Инв. № подл.</text>
</g>
<g font-size="3.9">
<text x="23.3" y="184.6">1.</text>
<text x="33.3" y="184.6">* Размеры для справок.</text>
<text x="23.3" y="189.5">2.</text>
<text x="33.3" y="189.5">** Размеры определяются инструментом.</text>
<text x="23.3" y="194.4">3.</text>
<text x="33.3" y="194.4">Изготовить ЭЭ резкой по контуру DXF. Выполнить токарную обработку</text>
<text x="33.3" y="199.3">после ЭЭР.</text>
<text x="23.3" y="204.2">4.</text>
<text x="33.3" y="204.2">Для ЭЭР заготовок допускается выбирать материал любой большей</text>
<text x="33.3" y="209.1">толщины на кратное число изделий с припусками на токарную обработку.</text>
<text x="23.3" y="213.9">5.</text>
<text x="33.3" y="213.9">Общие допуски по H14, h14,</text>
<text x="73.7" y="213.9">IT14/2</text>
<text x="27.2" y="255.7">Технлг</text>
<text x="20.9" y="270.7">Лаз. уч.</text>
<text x="20.9" y="275.7">Гиб. уч.</text>
<text x="20.9" y="280.6">Ток. уч.</text>
<text x="20.9" y="285.6">Фрез. уч.</text>
<text x="21" y="290.7">Сбор. уч.</text>
</g>
<g font-size="3.6">
<text x="191.1" y="251.1">Ревизия:</text>
<text x="76.8" y="265.6">20.12.2021</text>
</g>
<g font-size="3.5">
<text x="22" y="225.1">ВЕР.</text>
<text x="60" y="225.1">ОПИСАНИЕ</text>
<text x="108.3" y="225.1">ДАТА</text>
<text x="123.1" y="225.1">ВЫПОЛНИЛ</text>
<text x="23.8" y="230.3">C</text>
<text x="45.8" y="230.3">ДОБАВЛЕНА ТАБЛИЦА ОПЕРАЦИЙ</text>
<text x="105.2" y="230.3">10.03.2022</text>
<text x="124.2" y="230.3">ПИСАРЕВ</text>
<text x="23.7" y="235.7">D</text>
<text x="43.7" y="235.7">УБРАНА КАНАВКА, ИЗМЕНЁН ДОПУСК</text>
<text x="105.1" y="235.7">09.03.2023</text>
<text x="124.3" y="235.7">ЕЛИСЕЕВ</text>
</g>
<g font-size="3.2">
<text x="140.6" y="209.9">Номер</text>
<text x="171.7" y="207.6">Операция</text>
<text x="160.9" y="212.2">Реком.</text>
<text x="189.3" y="212.2">Факт.</text>
<text x="141.8" y="221.4">002</text>
<text x="142" y="216.8">001</text>
<text x="159.4" y="221.4">Токарная</text>
<text x="162.3" y="216.8">ЭЭР</text>
<text x="141.8" y="226.4">003</text>
<text x="158.8" y="226.4">Слесарная</text>
<text x="141.8" y="231.4">004</text>
<text x="141.8" y="236">005</text>
</g>
<g font-size="3">
<text x="37.8" y="265.7">Писарев</text>
<text x="112.4" y="295.1">Копировал</text>
<text x="184.6" y="295.1">Формат А4</text>
</g>
<text font-size="2.7" x="7.9" y="294.5">Y:\KB\PROJECTS\107\ВВ2107_корпусные\SOLIDWORKS\ BB2107-1.03.8.01</text>
<g font-size="2.5">
<text x="124.1" y="59.2" transform="rotate(-90 124.1 59.2)">+0,021</text>
<text x="126.8" y="59.2" transform="rotate(-90 126.8 59.2)">+0,002</text>
<text x="153.8" y="58.8" transform="rotate(-90 153.8 58.8)">+0,021</text>
<text x="53.4" y="114.4">+0,1</text>
</g>
</svg>
